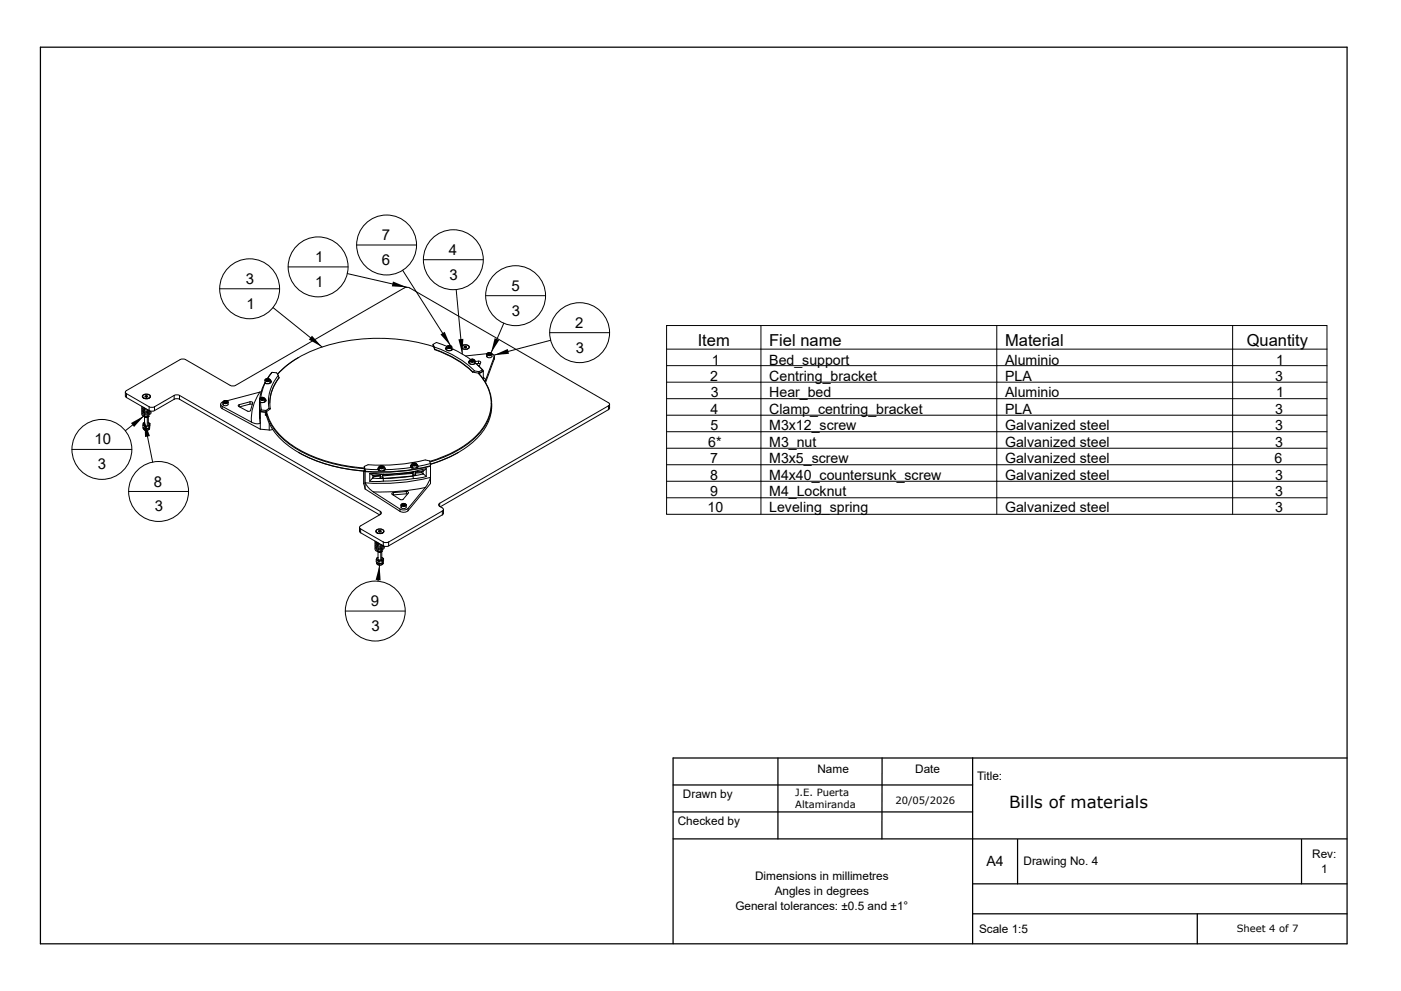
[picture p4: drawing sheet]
<svg xmlns="http://www.w3.org/2000/svg" width="297mm" height="210mm" viewBox="0 0 297 210" stroke-linecap="round" stroke-linejoin="round" font-family="sans-serif">
<g fill="none" stroke="#000" stroke-width=".21">
<path d="M61.1 56.6h12.7M73.6 58l12.7 2.9M75.6 52h12.7M85.4 57.3l10.1 16.1M89.8 55.1h12.7M46.6 61.3h12.7M57.7 79l-1 1.3M57.7 79l1 .1 .3 .5M57.9 65.3l10.4 8.3M59 79.6a8.7 8.7 0 0 0-2 7M59 79.6l.1 .5M91.8 73.1l.7-.4 2.3 .8"/>
<path d="M91.8 73.1l.4 1.1M91.8 73.1l.3 .5M91.9 73.5h.1M91.9 73.5a38.4 38.4 0 0 0-27.7 1.8l-3 1.9-2.4 2.2a17.6 17.6 0 0 1 4.5-3.6M92.1 73.6a21.3 21.3 0 0 1 8.5 5.1M92.1 73.6l.1 .5M92.2 74.1a21 21 0 0 1 8 4.8M92.2 74.2a21.1 21.1 0 0 1 8 4.8M92.2 74.1v.1M94.7 73.6l-.2 .4a1 1 0 0 0 1.5 .1l3.8 2.2M94.7 73.8l-.2 .2M94.7 73.7l.2 .2"/>
<path d="M94.7 73.7v.4a.67 .67 0 0 0 1 .2M95 73.8l-.1 .1M95.1 73.7h.3M95.1 73.7h.1M95.1 73.4l.3 .1M95.1 73.4v.3M95.1 73.4l-.1 .2 .1 .1M95.4 73.7h.1M95.4 73.5v.2M95.4 73.5l.1 .1-.4 .1M95.5 73.4l.2 .2v.2h-.7M95.5 73.4l-.3-.1-.4 .2 .2 .3"/>
<path d="M95.5 73.4h.1M95.5 73.4l.3 .2M95.5 73.4h-.5l-.3 .3M95.7 73.8l-.8 .1M95.7 73.8v.5M95.8 73.6h.1M95.8 74l.2 .1M95.8 73.6l-.1 .2M95.8 73.6l-.1 .7M96.7 61.4l1.3 13.7M97.9 73.6v.1M98 73.4a1.08 1.08 0 0 1 1.5 .2 .97 .97 0 0 1-1.7 0z"/>
<path d="M98 73.4a1.01 1.01 0 0 1 1.5 .2 .93 .93 0 0 1-1.6 0zM98.7 73.8h.1M98.7 73.8h-.1M98.7 73.5l.2 .1v.1l-.2 .1M98.7 73.5v.3M98.7 73.5h-.3v.2l.3 .1M99 74v.1M99.5 73.6v.1M99.6 76.5l-.3 .4a1.01 1.01 0 0 0 1.5 .2M99.6 76.7l-.3 .2M99.6 76.5l.5 .4M99.6 76.5v.5a.63 .63 0 0 0 1.1 0"/>
<path d="M99.6 76.5h.1M99.9 76.4h.5v.2l-.3 .1-.2-.1zM100.1 76.8v.1M100.1 76.5l.2 .1M100.1 76.5l-.1 .1M100.1 76.3v.2M100.1 76.2l-.5 .3 .5 .3M100.1 76.2l.5 .2-.2 .3-.3 .1M100.1 76.2h.1M100.1 76.2l-.4 .1-.1 .2M100.1 76.2l.4 .1 .2 .2M100.2 78.9v.1"/>
<path d="M100.2 79l1.4 .2M100.6 78.7l-.4 .2M100.6 78.7l1 .2M100.7 76.6l-.6 .3M100.7 77l.1 .1M100.7 76.5v.1M100.7 77h.1M100.7 76.5v.5M100.8 77.1l1.5 1.4M100.8 77.1h.1M101.2 77.4l1.2 1.1M101.4 79.2a8.9 8.9 0 0 1 .1 12.7 22.2 22.2 0 0 1-10.4 6"/>
<path d="M101.4 77.1l.4 .1M101.4 76.6h.3l.2 .3-.3 .9M101.4 77.1l-.5 .1M101.4 76.6l-.7 .1M101.4 76.6v.5M101.5 79.2h-.1a9 9 0 0 1-.1 13.2 22.6 22.6 0 0 1-10.1 5.6M101.5 79.2v.1M101.6 78.9v.3M101.7 79.2h-.2M101.7 79.2v.2M102.3 78.5l.2 .2-.9 .5M102.3 78.5l-.7 .4"/>
<path d="M102.4 78.7l.1 .1M102.5 78.8v1.6M102.5 78.8l-.8 .4M103 62.7h12.7M103.2 75.1v.2M103.2 75.1h.1M103.2 75.1v.6M103.2 75.3l.7 .1M103.2 75.3v.4M103.2 75l-4.5 .5M103.6 74.8h.1M103.6 74.8l.5 .1 .2 .3"/>
<path d="M103.6 74.8l-.4 .3M103.6 74.8a.46 .46 0 0 1 .6 .4l-.3 .2M103.6 74.8l-.3 .2 .1 .3 .5 .1M103.7 75.2h.2M103.7 75.2h-.1M103.7 74.9v.3M103.7 74.9l-.2 .2 .1 .1M103.7 74.9l.2 .1M103.9 75.4h.1M103.9 75.2h.1M103.9 75l.1 .1-.4 .1M103.9 75v.2"/>
<path d="M104.3 75.1l.5 .4v.2l-1.8 4.8M104.3 75.1v.1M104.3 75.2l-.4 .2M104.3 75.1v.5a.67 .67 0 0 1-1.1 .1M104.8 76.2l-1.9 5M104.8 75.6v.6M104.8 76.1v.1M106.8 68.6l-2.7 6.3M116.5 70.6h12.7M116.8 72.2l-12.1 3.2M141.3 69.1h140v40h-140zM141.3 74.1h140"/>
<path d="M141.3 77.6h140M161.3 69.1v40M211.3 69.1v40M261.3 69.1v40M15.3 95.4h12.7M26.6 83.2v.8l.2 .3M26.8 83.5l-.2-.3 .2-.3 11.4-6.6 .6-.1 .5 .1 9.5 5.5 .9 .1 36-20.8 .6-.2 .6 .2 42.1 24.3 .2 .4-.2 .3M26.8 84.3l4.8 2.8M26.8 83.5l4.8 2.8M26.8 83.5v.8M30 86.2a1.08 1.08 0 0 0 1.4 .8M30.1 87.5a.82 .82 0 0 0 .3 .9 .82 .82 0 0 0 .9 0l.4-.1h-.3"/>
<path d="M30.1 86.5a1.03 1.03 0 0 0 .5 1 1.03 1.03 0 0 0 1.1-.1M30.1 87a1.04 1.04 0 0 0 .6 1 1.04 1.04 0 0 0 1.1-.1l.2-.3-.1-.3M30.2 84.1a.88 .88 0 0 0 1.2 .4M30.2 84.1h.1M30.3 86.7a.93 .93 0 0 0 1.4 .5M30.3 87.2a.89 .89 0 0 0 1.5 .3l-.1-.1M30.3 87.7a.86 .86 0 0 0 1.1 .6M30.3 86.4l.7 .4M30.3 83.8a1.12 1.12 0 0 1 1.6 .3 1 1 0 0 1-1.7 0zM30.3 90.2v.5l.3 .1M30.3 90.2l.7 .3M30.3 83.9a1.02 1.02 0 0 1 1.5 .2v.1a.97 .97 0 0 1-1.6-.1z"/>
<path d="M30.4 86.7l-.1 .1M30.4 87.3h-.1M30.4 90.9l.3 .3M30.4 90.7v.2M30.4 89.8l-.1 .4M30.4 89.8h.1M30.4 90.7l.3 .2M30.4 86.4v.1M30.5 84.5h.1M30.5 89.8l.1-.1-.2 .1M30.5 89.8l-.1 .2a.87 .87 0 0 0 1.2 .2M30.6 86.9l-.2 .1"/>
<path d="M30.6 87.4l-.2 .1M30.6 88.2l-4 3.2M30.6 86.6h.1M30.6 87.1h.1M30.6 89.5l1.8 8.5M30.6 86.6v.1M30.6 86.9v.3M30.6 87.4v.3M30.6 87.9v.3M30.6 90.8l.4 .1M30.6 90.8l.1 .1M30.7 91.2h.1"/>
<path d="M30.8 88.5h.4zM31 90.5v.4M31.1 84.2v.1M31.1 84.2l-.1 .1M31.1 83.9l.2 .1v.2l-.3 .1M31.1 83.9v.3M31.1 83.9l-.3 .1v.2l.2 .1M31.2 88.6l.2-.2v2.2M31.2 88.6l-.5-.2-.1 2.2M31.2 87v.3M31.2 87.5v.3M31.2 88v.3"/>
<path d="M31.2 88.5h.1M31.2 88.6v1.6M31.3 88.5h-.1M31.4 88.4l-.2 .1M31.4 84.5v.1M31.4 84.5h.1M31.4 87.5v.3M31.4 88v.3M31.6 87.1h-.2v.2M31.6 90.8l-.4 .2-.5-.1M31.6 91.1l-.4 .1h-.5M31.6 90.8v.3"/>
<path d="M31.6 90.2l.1 .1M31.6 84.5h-.1M31.6 87.1l.6 .2 .6-.2M31.6 86.3l.6 .1 .6-.1M31.6 86.3v.8M31.6 90.8h.1M31.7 90.3l-.7 .2M31.7 90.3v.6M31.7 90.9a.73 .73 0 0 1-1 .3M31.7 90.9l-.1 .2M31.8 89.8l-.1 .9-.7 .2M31.8 89.8l-.4-.1 .3 .3-.1 .2"/>
<path d="M31.8 89.8l-.1 .5M31.8 84.1l-.4 .4M31.8 84.1h.1M32 87.2l-.3 .2M32.8 86.3v.8M36.9 84.7l.6-.1 .6 .1M36.9 83.9l.6-.1 .6 .1M36.9 84.7l-4.1 2.4M36.9 83.9l-4.1 2.4M36.9 83.9v.8M38.1 84.7l42.4 24.5M38.1 83.9l42.5 24.6"/>
<path d="M38.1 83.9v.8M46.8 85.8v.6l.3 .3M47.1 86.7l8.1 4.4M47.1 86.7v-.5l6.2 3.4M47.3 85.3v.2M47.3 85.3v.6M47.3 85.3l-.5 .4 .3 .5M47.3 85.5l.8 .1M47.3 85.5v.4M47.6 85h.1M47.6 85l.7 .2M47.6 85l-.3 .3"/>
<path d="M47.6 85l-.3 .3 .4 .3 .3-.1M47.7 85.3l.3 .1M47.7 85.3l-.1 .1M47.7 85.1v.2M47.7 85.1l-.2 .2 .2 .1h.2l.2-.1-.1-.2M47.7 85.1h.3M48 85.4h.1M48 85.1v.3M48 85.5l.1 .1M48.1 85.6l.3-.3v.5a.67 .67 0 0 1-1.1 .1M48.3 85.2l-.1 .2-.2 .1M48.3 85.2l.1 .1"/>
<path d="M50.7 85.9v.4M53 85.2l.5 .1 .1 .2-.6 1.7h-.5l-1.9-1-.1-.1 .2-.2M53 85.7l.5 .1M53 85.7l-2.2 .6M53 85.2l-2.3 .7M53 85.2v.5M55 87.6l.2 2.1a1.8 1.8 0 0 1-1.9-.1M55 87l.1 1.8-.1-3.1 .2 1.7M55 86.8v.2M55.1 84.7l.1 2.6M55.1 84.6l.5 .4M55.1 84.6v.5a.63 .63 0 0 0 1.1 0"/>
<path d="M55.1 87h-.1M55.1 83.2a10 10 0 0 0-1.8 6.4M55.1 83.2l-7 1.8M55.1 85.2v.3l.2-.1M55.2 87.3l1.2 .1M55.2 87.4v3.7M55.2 91.1l1.9 .1M55.2 87.4l1.1 .1M55.3 85.4l.1 1.6M55.4 84.5v.2M55.4 83.1l-.3 .1M55.4 87l-.2 .3"/>
<path d="M55.4 87l1 .1M55.6 84.9v.1M55.6 84.6l.2 .1M55.6 84.6l-.2 .1M55.6 84.4v.2M55.6 84.4l-.2 .1M55.6 84.4l.3 .1v.2l-.3 .1-.2-.1v-.2M56.1 84.6a.49 .49 0 0 0-.5-.3 .49 .49 0 0 0-.4 .4l.4 .2M56.1 84.6l-.5 .3M56.2 84.6l.2 .3-.3 .4-.8 .1M56.2 84.6a.6 .6 0 0 0-.6-.3 .6 .6 0 0 0-.5 .4M56.2 84.7l-.6 .3"/>
<path d="M56.2 84.8l.2 .2M56.2 84.6v.1M56.2 85.1h.1M56.2 84.6v.5M56.2 80.6l.4 .4M56.2 80.6v.5a.66 .66 0 0 0 1.1 .1M56.2 81.3l-.1 .1 .1-.3-.7 1.6-.4 1.8M56.2 81.3l-.6 1.5-.3 1.6M56.3 87.5v.5M56.3 88l.2 .1M56.3 80.5a.68 .68 0 0 1 .9 0v.2a.49 .49 0 0 1-.5 .2 .49 .49 0 0 1-.4-.4zM56.4 87.4l-.1 .1"/>
<path d="M56.4 87.1v.9h-.1M56.4 87.8a13.2 13.2 0 0 0 6.9 8.2 33.2 33.2 0 0 0 14.1 3.9M56.4 87.4a13.2 13.2 0 0 0 6.9 8.1 33.1 33.1 0 0 0 14 3.9M56.5 87.3a13.1 13.1 0 0 0 6.8 8.1 32.9 32.9 0 0 0 13.9 3.9M56.5 80.5v.2M56.6 80.9v.1M56.8 80.7h.1M56.8 80.7h-.2M56.8 80.4v.3M56.8 80.4l-.3 .1M56.8 80.4l.2 .2v.1l-.3 .1-.2-.1v-.2M57 86.6l.3 .1"/>
<path d="M57 86.6l-.6 .5M57.1 89.8v1.4M57.3 80.6l.2 .3a.93 .93 0 0 1-1.3 .4M57.3 80.6a.61 .61 0 0 0-.6-.3 .61 .61 0 0 0-.5 .4M57.3 80.6h.1M57.3 80.8l.2 .2M57.3 80.6l-.2 .3-.5 .1M57.3 81.1v.1M57.3 80.6v.6M57.3 86.7l-.9 .7M57.8 91.1l-.7 .1M59.1 80.1a8.6 8.6 0 0 0-1.8 6.6"/>
<path d="M59.1 80.1a9.6 9.6 0 0 0-1.9 5.4M63.3 96a32.5 32.5 0 0 0 14 4M77.1 99.9v2.8M77.2 99.3l.2 .7M77.2 99v.3M77.2 99l.2 .5M77.2 100h.1M77.3 99.4h.1M77.3 99.4v.6M77.3 99.4l.1 .7M77.4 99.5v.5M77.4 99.5l2.8 .2"/>
<path d="M80.2 99.7l.1 .2h.3M80.4 99.2l-.3 .3M80.4 99.6h.1M80.4 99.6v-.5l-.2 .2v.4M80.6 99h.5v.2h-.4zM80.9 98.8l-.4 .1-.1 .3 .5 .3M80.9 98.8l.4 .1 .2 .2M80.9 98.8l.5 .3-.5 .3M80.9 98.8l-.5 .2 .2 .3 .3 .1M80.9 99.1l.2 .1M80.9 99.1l-.2 .1M80.9 98.9v.2"/>
<path d="M80.9 99.4v.1M81.5 99.1l-.2 .2-.4 .2M81.5 99.2l.2 .3M81.5 99.1v.5a.63 .63 0 0 1-1.1 0M81.5 99.1l.1 .2v.3M81.6 99.6v.2l-.4 .1M87.2 99.2l.1 .2 .4-.1M87.2 99.2l-5.6 .4M87.3 98.5l-.2 .5 .1 .2M87.3 98.7l-.3 .2M87.3 98.6l.1 .2M87.3 98.6l.1 .6"/>
<path d="M87.4 98.8h.8M87.4 98.8v.4M87.5 98.3h.1M87.5 98.3l-.2 .3M87.5 98.3h.7M87.5 98.3l-.2 .2a.56 .56 0 0 0 .9 .2M87.6 98.4v.2h.3M87.9 98.6h.1M87.9 98.3l.2 .2-.1 .1-.2 .1-.2-.2v-.1M87.9 98.3v.3M87.9 98.3l-.3 .1M88.2 98.7v.1"/>
<path d="M88.2 98.3l.1 .3-.1 .1M88.2 98.3h-.7M88.2 98.3l.2 .2M88.4 98.7l.2 .2M88.4 98.6l-.2 .2M88.4 98.6v.4a.66 .66 0 0 1-1 .2M88.4 98.5l.2 .4M88.6 98.9v.3h-.4M89.7 99.9l-.3 .2M89.7 99.9v.6M89.7 99.9l-1.6 .2M89.7 99.9h.1"/>
<path d="M90.4 99.4l-2.8 .7M90.4 99.4l-.7 .5M90.4 99.4v1.7M91.2 98.4l.1 .4M91.2 98.4l-2.6 .5M91.2 98.4l-.1-.6-.9-.2a38.9 38.9 0 0 1-12.2 1l-.8 .4M91.3 98.8v.1M91.3 98.8a43 43 0 0 1-13.9 1.2M91.3 98.9a43 43 0 0 1-13.9 1.2M91.3 98.9v3.7l-4.8 5.7M102.5 80l.5 .5M103 80.5l-.2 .5"/>
<path d="M104.2 85.7a10.2 10.2 0 0 1-4.5 8.6 25.3 25.3 0 0 1-8.4 4.2 27.7 27.7 0 0 0 5.9-2.5M129 86.9l-35.6 20.6M129 86.1l-35.8 20.7M129 86.1v.8M129.2 85.8v.8l-.2 .3M141.3 81.1h140M141.3 84.6h140M141.3 88.1h140M141.3 91.6h140M141.3 95.1h140M141.3 98.6h140M27.3 104.3h12.7"/>
<path d="M76.2 111.9v.8l.3 .3M76.5 113l4.8 2.8M76.5 112.2l4.8 2.8M76.5 112.2v.8M77.1 102.6v.1M77.1 102.7l.3 1M77.3 100h.1M77.4 103.7l7.4 4.8M77.4 100.1v3.6M78.4 100.4l2.9 .2M78.4 100.4l.6 .4M78.4 100.4v1.7"/>
<path d="M79 101.5h2.3M79 100.8h.1M79 101.5l-.6 .6M79 100.8l.3 .2M79 101.4v.1M79 100.8v.6M79.1 104.4l5.7 3.6M79.3 101.1l-.3 .3M79.3 101v.1M79.5 114.8a1.08 1.08 0 0 0 1.4 .8M79.6 116.1a.81 .81 0 0 0 .3 .9 .81 .81 0 0 0 .8 0l.4-.1a.93 .93 0 0 1-1.4-.6M79.6 115.1a1.04 1.04 0 0 0 .5 1 1.04 1.04 0 0 0 1.2-.1l.1-.1a.41 .41 0 0 1 0 .5 .41 .41 0 0 1-.4 .2 .97 .97 0 0 1-1 0 .97 .97 0 0 1-.4-1"/>
<path d="M79.7 115.3a.93 .93 0 0 0 1.5 .5M79.7 115.8a.89 .89 0 0 0 1.6 .3l-.1-.1M79.7 114.9l.3 .3 .5 .2M79.7 112.8a.88 .88 0 0 0 1.2 .4M79.7 112.7v.1M79.8 118.8l.6 .3M79.8 118.8v.4l.6 .3M79.8 112.4a1.12 1.12 0 0 1 1.6 .3 1 1 0 0 1-1.7 0zM79.8 115.3l-.1 .1M79.8 115.9h-.1M79.8 112.5a1.01 1.01 0 0 1 1.6 .2 .93 .93 0 0 1-1.7 0zM79.9 119.5l.5 .4"/>
<path d="M79.9 119.3v.2M79.9 119.5a.75 .75 0 0 0 1.3 .1M79.9 115l-.1 .1M79.9 119.3l.5 .3M80 113.1h.1M80 115.2l.1 .1M80 115.5l-.2 .1M80 116l-.2 .1M80.1 115.7l-.1 .1M80.1 118.3h-.1l-.2 .5M80.1 118.6a.46 .46 0 0 0 .8 0M80.1 118.3l-.2 .4 .5 .3"/>
<path d="M80.1 115.5v.3M80.1 116v.3M80.1 116.6v.2M80.3 112.6h.5v.2l-.3 .1-.2-.1zM80.4 119.1v.4M80.4 119v.1M80.4 119.6v.3M80.5 119.9l-.3 3.4M80.6 112.8v.1M80.6 112.8l-.1 .1M80.6 112.6v.2M80.6 100.7v.1"/>
<path d="M80.6 101.4l.3-.2 .3 .2M80.6 100.8v.2M80.6 101l-1.3 .1M80.6 100.8l-1.3 .2M80.6 108.5l.3 .3-.3 .4M80.6 109.2l-4.1 2.4-.3 .3 .3 .3M80.6 108.5v.7M80.7 117.2l.2-.2v2.2M80.7 117.1h-.4h.4M80.7 117.2l-.5-.2-.1 2.2M80.7 115.6v.3M80.7 116.1v.3"/>
<path d="M80.7 116.6v.3M80.7 117v.1M80.7 117.2v1.6M80.7 117.1h.1M80.8 117.1h-.1M80.9 117l-.2 .1M80.9 113.2h.1M80.9 113.1v.1M80.9 118.3l.4 .2M80.9 118.3l.3 .4-.4 .3h-.4M80.9 115.6v.3M80.9 116.1v.3"/>
<path d="M80.9 116.6v.3M80.9 115.7h.2M81.1 119.4l-.7 .2M81.1 113.1h-.1M81.1 119v.4M81.1 101l.1 .4-.6 .1v-.5M81.1 119.4l-.7 .1M81.1 119l-.7 .1M81.1 100.8v.2M81.1 100.7l-2.1 .1M81.2 100.7l-.1 .1M81.2 119.6h.1"/>
<path d="M81.2 119.6l-.5 .2-.3 .1M81.2 119.2v.4M81.2 119.2l-.1 .2M81.3 100.7h-.2M81.3 101.5v.6M81.3 115.8l.5 .2 .6-.2M81.3 115l.5 .1 .6-.1M81.3 115v.8M81.3 102.1h-2.9M81.3 100.6v.1M81.3 118.5l-.1 .7M81.3 118.5l-.2 .5"/>
<path d="M81.3 112.8l-.4 .4M81.3 112.7v.1M82.4 115v.8M83 100.6l-1.9 .2M83.4 105h-.1M83.4 104.5v.5M84.8 108v.5M85 107.2l.1 .1M85 107.2l.1 .5M85.1 107.3l.7 .1M85.1 107.3v.4M85.4 106.8h.1"/>
<path d="M85.4 106.8l-.4 .4M85.4 106.8l.5 .1 .2 .3M85.4 106.8a.48 .48 0 0 1 .7 .3l-.3 .3M85.4 106.8l-.3 .2 .1 .3 .6 .1M85.5 107.2h.3M85.5 107.2h-.1M85.5 107v.2M85.5 107l-.2 .1 .1 .1M85.5 107h.3M85.8 107.2h.1M85.8 107l.1 .1-.5 .1M85.8 107v.2"/>
<path d="M85.8 107.4h.1M86.1 107.2l-.3 .2M86.1 107.2v.4a.67 .67 0 0 1-1 .1M86.2 104.8h.2M86.2 104.3l.4 .1v.2l-1.1 1.3-.4 .1-1.9-1.1-.1-.2 .3-.2M86.2 104.8l-2.8 .2M86.2 104.3l-2.8 .2M86.2 104.3v.5M86.5 107.9a1.47 1.47 0 0 1-1.7 .1M86.5 108.3a1.47 1.47 0 0 1-1.7 .2M86.5 107.9v.4M87.5 100.8l.3-.2 .3 .2"/>
<path d="M87.5 100.2l-3.1 .4-3.1 .1M87.5 101l-3.1 .4-3.1 .1M87.5 101l-6.2 .5M87.5 101l.1 .5M87.5 100.2l.1 .1M87.6 100.3l-1.8 .1M87.6 100.4l-6.5 .6M87.6 100.3v.1M87.6 100.1l-3.1 .4-3.2 .1M87.6 101.5l-3.1 .4-3.2 .2M87.6 100.1l-.1 .1M88.1 100.4v.5h-.5v-.5"/>
<path d="M88.1 100.2l1.3-.1v.2l-1.3 .1M88.1 100.2v.2M88.1 100.1v.1M88.1 100.1l-.6 .1M89.4 100.3l.3 .2M89.7 100.5v.1M89.7 100.6l-2.2 .4M89.7 100.6l.7 .5M89.7 100.6h.1M90.2 103.4l.7-1.2 .4-.9a43 43 0 0 1-13.9 1.1l.9 1.3 .8 .7M90.2 103.4a46 46 0 0 1-11.1 1M90.2 103.4l-3.7 4.5"/>
<path d="M90.4 101.1l-2.8 .4M93.2 107.4l.8 .5v.4l-.2 .1M93.2 106.8l-.2 .3 .2 .3M93.2 106.8v.6M93.8 109.2l-11.4 6.6M93.8 108.4l-11.4 6.6M93.8 108.4v.8M94 108.1v.8l-.2 .3M141.3 102.1h140M141.3 105.6h140M73.2 129.6h12.7"/>
<circle cx="67.4" cy="56.6" r="6.4"/>
<circle cx="82" cy="52" r="6.4"/>
<circle cx="96.1" cy="55.1" r="6.4"/>
<circle cx="52.9" cy="61.3" r="6.4"/>
<circle cx="109.3" cy="62.7" r="6.4"/>
<circle cx="122.9" cy="70.6" r="6.4"/>
<circle cx="21.6" cy="95.4" r="6.4"/>
<circle cx="33.6" cy="104.3" r="6.4"/>
<circle cx="79.6" cy="129.6" r="6.4"/>
</g>
<path d="M66.1 71.2l2.2 2.4-2.8-1.6zM83.3 59.7l3 1.2-3.2-.1zM93.4 71l.9-.6 1.2 3zM97.2 72l1-.1-.2 3.2zM104.9 71.8l.9 .4-1.7 2.7zM104.7 75.4l2.9-1.4 .3 1.1zM27.8 89.8l2.8-1.6-2.2 2.4zM30.6 89.5l1.2 3-1 .2zM80.5 119.9l.2 3.2-1.1-.1z" fill="#000"/>
<g fill="none" stroke="#000" stroke-width=".26">
<path d="M8.6 10h277v190.2h-277zM142.7 166.5h63.5M142.7 172.3h63.5M142.7 178h142.9M164.9 160.8v17.2M187 160.8v17.2M206.2 160.8v39.4M215.7 178.1v9.4M275.9 178.1v9.4M285.6 160.8h-142.9v39.4M206.2 187.5h79.4M206.2 193.9h79.4"/>
<path d="M253.8 193.9v6.3"/>
</g>
<g font-size="3.5">
<text x="147.9" y="73.3">Item</text>
<text x="163.1" y="73.3">Fiel name</text>
<text x="213.1" y="73.3">Material</text>
<text x="264.3" y="73.3">Quantity</text>
<text x="214" y="171.4">Bills of materials</text>
</g>
<g font-size="3.2">
<text x="81" y="50.9">7</text>
<text x="66.8" y="55.6">1</text>
<text x="81" y="56.2">6</text>
<text x="95.2" y="54.1">4</text>
<text x="95.3" y="59.3">3</text>
<text x="52.1" y="60.2">3</text>
<text x="52.3" y="65.5">1</text>
<text x="66.8" y="60.9">1</text>
<text x="108.4" y="61.7">5</text>
<text x="108.5" y="67">3</text>
<text x="121.9" y="69.5">2</text>
<text x="122.1" y="74.8">3</text>
<text x="20" y="94.3">10</text>
<text x="20.8" y="99.6">3</text>
<text x="32.6" y="103.2">8</text>
<text x="32.8" y="108.5">3</text>
<text x="78.6" y="128.6">9</text>
<text x="78.7" y="133.9">3</text>
</g>
<g font-size="3">
<text x="150.9" y="77.3">1</text>
<text x="163.1" y="77.3">Bed_support</text>
<text x="213.1" y="77.3">Aluminio</text>
<text x="270.6" y="77.3">1</text>
<text x="150.6" y="80.8">2</text>
<text x="163.1" y="80.8">Centring_bracket</text>
<text x="213.1" y="80.8">PLA</text>
<text x="270.4" y="80.8">3</text>
<text x="150.6" y="87.8">4</text>
<text x="150.7" y="84.3">3</text>
<text x="163.1" y="84.3">Hear_bed</text>
<text x="163.1" y="87.8">Clamp_centring_bracket</text>
<text x="213.1" y="84.3">Aluminio</text>
<text x="213.1" y="87.8">PLA</text>
<text x="270.4" y="87.8">3</text>
<text x="270.6" y="84.3">1</text>
<text x="150.1" y="94.8">6*</text>
<text x="150.7" y="91.3">5</text>
<text x="163.1" y="91.3">M3x12_screw</text>
<text x="163.1" y="94.8">M3_nut</text>
<text x="213.1" y="91.3">Galvanized steel</text>
<text x="213.1" y="94.8">Galvanized steel</text>
<text x="270.4" y="91.3">3</text>
<text x="270.4" y="94.8">3</text>
<text x="150.6" y="98.3">7</text>
<text x="150.6" y="101.8">8</text>
<text x="163.1" y="98.3">M3x5_screw</text>
<text x="163.1" y="101.8">M4x40_countersunk_screw</text>
<text x="213.1" y="98.3">Galvanized steel</text>
<text x="213.1" y="101.8">Galvanized steel</text>
<text x="270.3" y="98.3">6</text>
<text x="270.4" y="101.8">3</text>
<text x="150.6" y="105.3">9</text>
<text x="163.1" y="105.3">M4_Locknut</text>
<text x="270.4" y="105.3">3</text>
<text x="150" y="108.6">10</text>
<text x="163.1" y="108.6">Leveling_spring</text>
<text x="213.1" y="108.6">Galvanized steel</text>
<text x="270.4" y="108.6">3</text>
<text x="209.1" y="183.8">A4</text>
</g>
<g font-size="2.5">
<text x="173.3" y="164">Name</text>
<text x="194" y="163.9">Date</text>
<text x="207.2" y="165.5">Title:</text>
<text x="144.8" y="169.4">Drawn by</text>
<text x="143.7" y="175.1">Checked by</text>
<text x="217" y="183.5">Drawing No. 4</text>
<text x="278.2" y="182">Rev:</text>
<text x="280.1" y="185.1">1</text>
<text x="160.1" y="186.8">Dimensions in millimetres</text>
<text x="164.2" y="189.9">Angles in degrees</text>
<text x="155.9" y="193">General tolerances: ±0.5 and ±1°</text>
<text x="207.6" y="198">Scale 1:5</text>
</g>
<g font-size="2.1">
<text x="168.6" y="168.9">J.E. Puerta</text>
<text x="168.6" y="171.5">Altamiranda</text>
<text x="189.8" y="170.5">20/05/2026</text>
<text x="262.2" y="197.7">Sheet 4 of 7</text>
</g>
</svg>
